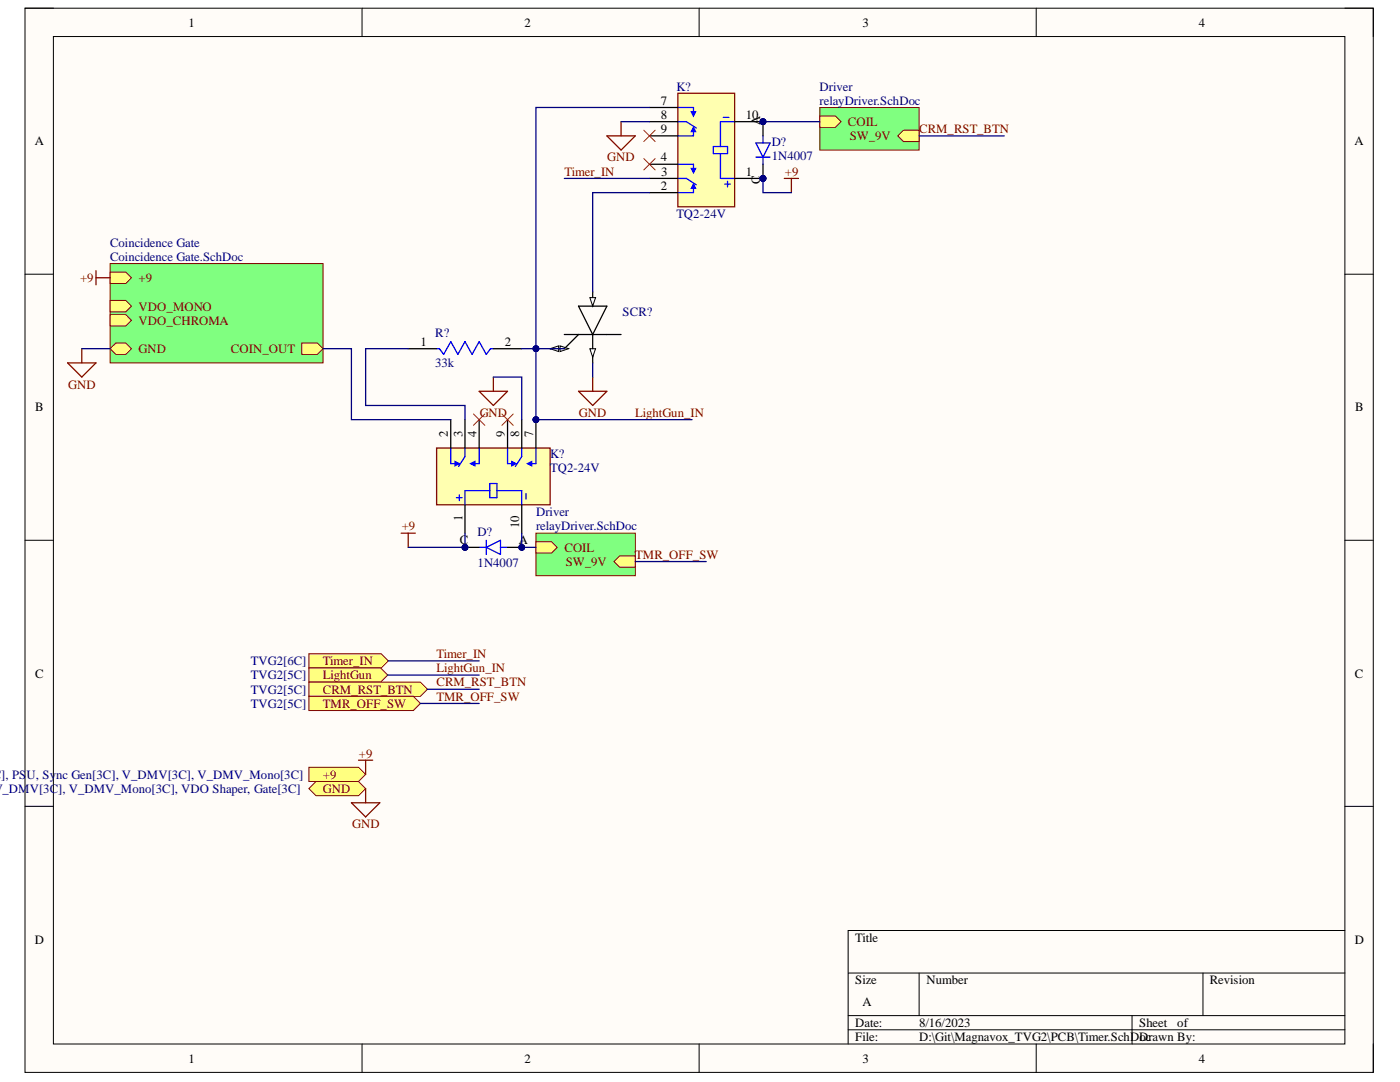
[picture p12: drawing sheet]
<svg xmlns="http://www.w3.org/2000/svg" width="279mm" height="216mm" viewBox="0 0 279 216" stroke-linecap="round" stroke-linejoin="round" font-family="sans-serif">
<path d="M5 1.6h269.1v212.4h-269.1z" fill-rule="evenodd" fill="#fffcf8"/>
<path d="M5 1.6h269.1v212.4h-269.1z" fill="none" stroke="#000" stroke-width=".2"/>
<path d="M10.7 7.3h257.7v201h-257.7z" fill-rule="evenodd" fill="#fffcf8"/>
<g fill="none" stroke="#000" stroke-width=".2">
<path d="M5 1.6h5.7M10.7 7.3h257.7v201h-257.7zM72.3 1.6v5.7M139.5 1.6v5.7M206.8 1.6v5.7M268.4 1.6h5.7v5.7M5 54.7h5.7M268.4 54.7h5.7M5 107.8h5.7M268.4 107.8h5.7M5 160.9h5.7M268.4 160.9h5.7"/>
<path d="M169.3 194.2h99.1M183.4 194.2v8.5M240.1 194.2v8.5M268.4 185.7h-99.1v22.6M72.3 208.3v5.7M139.5 208.3v5.7M169.3 202.7h99.1M169.3 205.5h99.1M206.8 208.3v5.7M225.9 202.7v5.6M274.1 208.3v5.7"/>
</g>
<path d="M22 52.6h42.5v19.8h-42.5z" fill-rule="evenodd" fill="#80ff80"/>
<path d="M22 52.6h42.5v19.8h-42.5z" fill="none" stroke="#800000" stroke-width=".2"/>
<path d="M22 60h3.1l1.1 1.1-1.1 1.1h-3.1z" fill-rule="evenodd" fill="#ffff80"/>
<path d="M22 60h3.1l1.1 1.1-1.1 1.1h-3.1z" fill="none" stroke="#800000" stroke-width=".2"/>
<path d="M22 62.8h3.1l1.1 1.1-1.1 1.2h-3.1z" fill-rule="evenodd" fill="#ffff80"/>
<path d="M22 62.8h3.1l1.1 1.1-1.1 1.2h-3.1z" fill="none" stroke="#800000" stroke-width=".2"/>
<path d="M60.2 68.4h3.1l1.2 1.2-1.2 1.1h-3.1z" fill-rule="evenodd" fill="#ffff80"/>
<path d="M60.2 68.4h3.1l1.2 1.2-1.2 1.1h-3.1z" fill="none" stroke="#800000" stroke-width=".2"/>
<path d="M22 54.3h3.1l1.1 1.1-1.1 1.2h-3.1z" fill-rule="evenodd" fill="#ffff80"/>
<path d="M22 54.3h3.1l1.1 1.1-1.1 1.2h-3.1z" fill="none" stroke="#800000" stroke-width=".2"/>
<path d="M22 69.6l1.1-1.2h2l1.1 1.2-1.1 1.1h-2z" fill-rule="evenodd" fill="#ffff80"/>
<path d="M22 69.6l1.1-1.2h2l1.1 1.2-1.1 1.1h-2z" fill="none" stroke="#800000" stroke-width=".2"/>
<path d="M19.2 54v2.8M19.2 55.4h2.8M13.5 72.4h5.7l-2.9 2.8zM16.3 69.6v2.8" fill="none" stroke="#800000" stroke-width=".25"/>
<path d="M118.3 58.3v2.8" fill="none" stroke="#000" stroke-width=".25"/>
<path d="M117.7 59.4h1.2l-.6 1.7z" fill="#f8fcff"/>
<path d="M117.7 59.4h1.2l-.6 1.7z" fill="none" stroke="#000" stroke-width=".2"/>
<path d="M118.3 69.6v2.8" fill="none" stroke="#000" stroke-width=".25"/>
<path d="M117.7 69.6h1.2l-.6 1.7z" fill="#f8fcff"/>
<path d="M117.7 69.6h1.2l-.6 1.7z" fill="none" stroke="#000" stroke-width=".2"/>
<path d="M109.8 69.6h2.8" fill="none" stroke="#000" stroke-width=".25"/>
<path d="M109.8 69.6l1.7-.6v1.1z" fill="#f8fcff"/>
<path d="M109.8 69.6l1.7-.6v1.1z" fill="none" stroke="#000" stroke-width=".2"/>
<path d="M111.8 69l1.7 .6-1.7 .5z" fill="#f8fcff"/>
<path d="M111.8 69l1.7 .6-1.7 .5z" fill="none" stroke="#000" stroke-width=".2"/>
<path d="M112.6 66.7h11.4M115.5 61.1h5.6l-2.8 5.6zM115.5 66.7l-2.9 2.9M118.3 66.7v2.9" fill="none" stroke="#000" stroke-width=".25"/>
<path d="M135.3 18.6h11.3v22.7h-11.3z" fill-rule="evenodd" fill="#ffffb0"/>
<path d="M135.3 18.6h11.3v22.7h-11.3z" fill="none" stroke="#800000" stroke-width=".25"/>
<path d="M135.3 35.6h1.7l2 1.3M135.3 24.3h1.7l2 1.3M135.3 21.4h3.1v1.2M135.3 32.8h3.1v1.1M138.4 26v1.1h-3.1M138.4 37.3v1.1h-3.1M142.4 29.2h2.8v1.5h-2.8zM143.8 30.7v4.9h2.8M144.3 23.4h1.2M144.6 36.7h1.2M145.2 36.2v1.1M146.6 24.3h-2.8v4.9" fill="none" stroke="#00f" stroke-width=".25"/>
<path d="M138.4 25.4l.4 .9h-.8z" fill="#00f"/>
<path d="M138.4 25.4l.4 .9h-.8z" fill="none" stroke="#00f" stroke-width=".25"/>
<path d="M138 22.3h.8l-.4 .8z" fill="#00f"/>
<path d="M138 22.3h.8l-.4 .8z" fill="none" stroke="#00f" stroke-width=".25"/>
<path d="M138.4 36.7l.4 .9h-.8z" fill="#00f"/>
<path d="M138.4 36.7l.4 .9h-.8z" fill="none" stroke="#00f" stroke-width=".25"/>
<path d="M138 33.6h.8l-.4 .9z" fill="#00f"/>
<path d="M138 33.6h.8l-.4 .9zM87.1 69.6h.6l.8 1.1 1.5-2.5 1.4 2.5 1.4-2.5 1.4 2.5 1.4-2.5 1.4 2.5 .9-1.1h.6" fill="none" stroke="#00f" stroke-width=".25"/>
<path d="M129.6 35.6h5.7M129.6 24.3h5.7M129.6 38.4h5.7M129.6 32.8h5.7M129.6 27.1h5.7M129.6 21.4h5.7M146.6 35.6h5.7M146.6 24.3h5.7M81.5 69.6h5.6M98.5 69.6h5.6" fill="none" stroke="#000" stroke-width=".25"/>
<path d="M121.1 27.1h5.7l-2.8 2.8zM124 24.3v2.8" fill="none" stroke="#800000" stroke-width=".25"/>
<path d="M87.1 89.4h22.7v11.3h-22.7z" fill-rule="evenodd" fill="#ffffb0"/>
<path d="M87.1 89.4h22.7v11.3h-22.7z" fill="none" stroke="#800000" stroke-width=".25"/>
<path d="M90 89.4v3.1h1.1M91.1 99.3h1.1M91.7 98.7v1.2M92.8 89.4v1.7l-1.3 2M95.6 89.4v3.1h-1.1M97.8 97.9h-5v2.8M97.8 96.5h1.4v2.8h-1.4zM99.2 97.9h4.9v2.8M101.3 89.4v3.1h1.1M104.1 89.4v1.7l-1.3 2M105 98.5v1.1M107 89.4v3.1h-1.2" fill="none" stroke="#00f" stroke-width=".25"/>
<path d="M102.1 92.1l.9 .4-.9 .4z" fill="#00f"/>
<path d="M102.1 92.1l.9 .4-.9 .4z" fill="none" stroke="#00f" stroke-width=".25"/>
<path d="M105.3 92.5l.8-.4v.8z" fill="#00f"/>
<path d="M105.3 92.5l.8-.4v.8z" fill="none" stroke="#00f" stroke-width=".25"/>
<path d="M90.8 92.1l.9 .4-.9 .4z" fill="#00f"/>
<path d="M90.8 92.1l.9 .4-.9 .4z" fill="none" stroke="#00f" stroke-width=".25"/>
<path d="M93.9 92.5l.9-.4v.8z" fill="#00f"/>
<path d="M93.9 92.5l.9-.4v.8z" fill="none" stroke="#00f" stroke-width=".25"/>
<path d="M90 83.7v5.7M92.8 83.7v5.7M95.6 83.7v5.7M101.3 83.7v5.7M104.1 83.7v5.7M92.8 100.7v5.7M104.1 100.7v5.7" fill="none" stroke="#000" stroke-width=".25"/>
<path d="M95.6 78.1h5.7l-2.8 2.8zM98.5 75.2v2.9M115.5 78.1h5.6l-2.8 2.8zM118.3 75.2v2.9" fill="none" stroke="#800000" stroke-width=".25"/>
<path d="M128.5 31.6l2.2 2.3M128.5 26l2.2 2.2M130.7 31.6l-2.2 2.3M130.7 26l-2.2 2.2M94.5 82.6l2.3 2.3M96.8 82.6l-2.3 2.3M100.2 82.6l2.2 2.3M102.4 82.6l-2.2 2.3" fill="none" stroke="#f00" stroke-width=".2"/>
<path d="M107 106.4h19.8v8.5h-19.8z" fill-rule="evenodd" fill="#80ff80"/>
<path d="M107 106.4h19.8v8.5h-19.8z" fill="none" stroke="#800000" stroke-width=".2"/>
<path d="M107 108.1h3.1l1.1 1.1-1.1 1.2h-3.1z" fill-rule="evenodd" fill="#ffff80"/>
<path d="M107 108.1h3.1l1.1 1.1-1.1 1.2h-3.1z" fill="none" stroke="#800000" stroke-width=".2"/>
<path d="M123.7 110.9h3.1v2.3h-3.1l-1.2-1.1z" fill-rule="evenodd" fill="#ffff80"/>
<path d="M123.7 110.9h3.1v2.3h-3.1l-1.2-1.1z" fill="none" stroke="#800000" stroke-width=".2"/>
<circle cx="104.1" cy="109.2" r=".57" fill="#000080"/>
<circle cx="104.1" cy="109.2" r=".57" fill="none" stroke="#000080" stroke-width=".2"/>
<circle cx="92.8" cy="109.2" r=".57" fill="#000080"/>
<circle cx="92.8" cy="109.2" r=".57" fill="none" stroke="#000080" stroke-width=".2"/>
<path d="M95.6 109.2h1.4M97 109.2l2.9-1.4v2.8zM97 107.8v2.8M99.9 109.2h1.4" fill="none" stroke="#00f" stroke-width=".25"/>
<path d="M101.3 109.2h2.8" fill="none" stroke="#000" stroke-width=".25"/>
<circle cx="104.1" cy="109.2" r=".57" fill="#000080"/>
<circle cx="104.1" cy="109.2" r=".57" fill="none" stroke="#000080" stroke-width=".2"/>
<path d="M92.8 109.2h2.8" fill="none" stroke="#000" stroke-width=".25"/>
<circle cx="92.8" cy="109.2" r=".57" fill="#000080"/>
<circle cx="92.8" cy="109.2" r=".57" fill="none" stroke="#000080" stroke-width=".2"/>
<path d="M80.1 106.4h2.8M81.5 106.4v2.8" fill="none" stroke="#800000" stroke-width=".25"/>
<path d="M150.9 28.5h2.8l-1.4 2.9zM152.3 27.1v1.4" fill="none" stroke="#00f" stroke-width=".25"/>
<path d="M163.6 21.5h19.8v8.4h-19.8z" fill-rule="evenodd" fill="#80ff80"/>
<path d="M163.6 21.5h19.8v8.4h-19.8z" fill="none" stroke="#800000" stroke-width=".2"/>
<path d="M163.6 23.1h3.1l1.2 1.2-1.2 1.1h-3.1z" fill-rule="evenodd" fill="#ffff80"/>
<path d="M163.6 23.1h3.1l1.2 1.2-1.2 1.1h-3.1z" fill="none" stroke="#800000" stroke-width=".2"/>
<path d="M179.2 27.1l1.1-1.1h3.1v2.2h-3.1z" fill-rule="evenodd" fill="#ffff80"/>
<path d="M179.2 27.1l1.1-1.1h3.1v2.2h-3.1z" fill="none" stroke="#800000" stroke-width=".2"/>
<path d="M156.5 35.6h2.9M157.9 35.6v2.8" fill="none" stroke="#800000" stroke-width=".25"/>
<path d="M61.6 130.5h14.5l1.4 1.4-1.4 1.4h-14.5z" fill-rule="evenodd" fill="#ffff80"/>
<path d="M61.6 130.5h14.5l1.4 1.4-1.4 1.4h-14.5z" fill="none" stroke="#800000" stroke-width=".2"/>
<path d="M61.6 133.3h14.4l1.4 1.4-1.4 1.4h-14.4z" fill-rule="evenodd" fill="#ffff80"/>
<path d="M61.6 133.3h14.4l1.4 1.4-1.4 1.4h-14.4z" fill="none" stroke="#800000" stroke-width=".2"/>
<path d="M61.6 136.1h22.3l1.4 1.4-1.4 1.4h-22.3z" fill-rule="evenodd" fill="#ffff80"/>
<path d="M61.6 136.1h22.3l1.4 1.4-1.4 1.4h-22.3z" fill="none" stroke="#800000" stroke-width=".2"/>
<path d="M61.6 138.9h20.9l1.4 1.5-1.4 1.4h-20.9z" fill-rule="evenodd" fill="#ffff80"/>
<path d="M61.6 138.9h20.9l1.4 1.5-1.4 1.4h-20.9z" fill="none" stroke="#800000" stroke-width=".2"/>
<path d="M61.6 153.1h10l1.4 1.4-1.4 1.4h-10z" fill-rule="evenodd" fill="#ffff80"/>
<path d="M61.6 153.1h10l1.4 1.4-1.4 1.4h-10z" fill="none" stroke="#800000" stroke-width=".2"/>
<path d="M61.6 157.4l1.5-1.5h8.5l1.4 1.5-1.4 1.4h-8.5z" fill-rule="evenodd" fill="#ffff80"/>
<path d="M61.6 157.4l1.5-1.5h8.5l1.4 1.5-1.4 1.4h-8.5z" fill="none" stroke="#800000" stroke-width=".2"/>
<path d="M112.6 35.6h17M124 24.3h5.6M129.6 38.4h-11.3v19.9M16.3 69.6h5.7M81.5 69.6h-8.5v11.3h19.8v2.8M98.5 75.2h5.6v8.5M107 69.6h5.6M118.3 72.4v2.8" fill="none" stroke="#000080" stroke-width=".25"/>
<circle cx="107" cy="69.6" r=".57" fill="#000080"/>
<circle cx="107" cy="69.6" r=".57" fill="none" stroke="#000080" stroke-width=".2"/>
<path d="M129.6 21.4h-22.6v48.2" fill="none" stroke="#000080" stroke-width=".25"/>
<circle cx="107" cy="69.6" r=".57" fill="#000080"/>
<circle cx="107" cy="69.6" r=".57" fill="none" stroke="#000080" stroke-width=".2"/>
<path d="M107 69.6v14.1" fill="none" stroke="#000080" stroke-width=".25"/>
<circle cx="107" cy="69.6" r=".57" fill="#000080"/>
<circle cx="107" cy="69.6" r=".57" fill="none" stroke="#000080" stroke-width=".2"/>
<path d="M104.1 69.6h2.9" fill="none" stroke="#000080" stroke-width=".25"/>
<circle cx="107" cy="69.6" r=".57" fill="#000080"/>
<circle cx="107" cy="69.6" r=".57" fill="none" stroke="#000080" stroke-width=".2"/>
<path d="M64.5 69.6h5.6v14.1h19.9M107 83.7h31.1M104.1 106.4v2.8h2.9" fill="none" stroke="#000080" stroke-width=".25"/>
<circle cx="104.1" cy="109.2" r=".57" fill="#000080"/>
<circle cx="104.1" cy="109.2" r=".57" fill="none" stroke="#000080" stroke-width=".2"/>
<path d="M92.8 106.4v2.8" fill="none" stroke="#000080" stroke-width=".25"/>
<circle cx="92.8" cy="109.2" r=".57" fill="#000080"/>
<circle cx="92.8" cy="109.2" r=".57" fill="none" stroke="#000080" stroke-width=".2"/>
<path d="M81.5 109.2h11.3" fill="none" stroke="#000080" stroke-width=".25"/>
<circle cx="92.8" cy="109.2" r=".57" fill="#000080"/>
<circle cx="92.8" cy="109.2" r=".57" fill="none" stroke="#000080" stroke-width=".2"/>
<path d="M152.3 35.6v2.8h5.6M152.3 24.3h11.3M183.4 27.1h17M126.8 112.1h14.1M77.4 134.7h18.2M77.5 131.9h18.1M85.3 137.5h10.3M83.9 140.4h11.7" fill="none" stroke="#000080" stroke-width=".25"/>
<path d="M71.6 151.7h2.8M73 151.7v2.8M73 157.4v2.8M70.1 160.2h5.7l-2.8 2.8z" fill="none" stroke="#800000" stroke-width=".25"/>
<text font-size="6.7" fill="#000080" x="106.2" y="87.9">PIK?07</text>
<g font-size="3.9" fill="#000080">
<text x="151.7" y="26.3">PID?0A</text>
<text x="151.7" y="34.8">PID?0C</text>
</g>
<g font-size="2.5">
<text x="37.6" y="5.3">1</text>
<text x="104.7" y="5.3">2</text>
<text x="172.1" y="5.3">3</text>
<text x="239.3" y="5.3">4</text>
<text x="131.9" y="23.8">8</text>
<text x="131.9" y="20.9">7</text>
<text x="148.9" y="23.8">10</text>
<text x="6.9" y="29">A</text>
<text x="131.9" y="26.5">9</text>
<text x="151.7" y="24.9" transform="rotate(-90 151.7 24.9)">A</text>
<text x="270.3" y="29">A</text>
<text x="131.9" y="32.2">4</text>
<text x="131.9" y="35.1">3</text>
<text x="148.9" y="35.1">1</text>
<text x="131.9" y="37.9">2</text>
<text x="151.7" y="36.7" transform="rotate(-90 151.7 36.7)">C</text>
<text x="83.9" y="69">1</text>
<text x="100.7" y="69">2</text>
<text x="7" y="82.1">B</text>
<text x="270.5" y="82.1">B</text>
<text x="89.4" y="87.2" transform="rotate(-90 89.4 87.2)">2</text>
<text x="92.3" y="87.2" transform="rotate(-90 92.3 87.2)">3</text>
<text x="95.1" y="87.2" transform="rotate(-90 95.1 87.2)">4</text>
<text x="100.7" y="87.2" transform="rotate(-90 100.7 87.2)">9</text>
<text x="103.6" y="87.2" transform="rotate(-90 103.6 87.2)">8</text>
<text x="106.4" y="87.2" transform="rotate(-90 106.4 87.2)">7</text>
<text x="92.3" y="104" transform="rotate(-90 92.3 104)">1</text>
<text x="103.6" y="105.4" transform="rotate(-90 103.6 105.4)">10</text>
<text x="91.8" y="108.6">C</text>
<text x="103.5" y="108.6">A</text>
<text x="7" y="135.2">C</text>
<text x="270.4" y="135.2">C</text>
<text x="6.9" y="188.3">D</text>
<text x="170.7" y="187.9">Title</text>
<text x="270.4" y="188.3">D</text>
<text x="170.7" y="196.4">Size</text>
<text x="184.9" y="196.4">Number</text>
<text x="241.5" y="196.4">Revision</text>
<text x="172.1" y="200.7">A</text>
<text x="170.7" y="204.9">Date:</text>
<text x="170.7" y="207.7">File:</text>
<text x="183.4" y="204.9">8/16/2023</text>
<text x="183.4" y="207.7">D:\Git\Magnavox_TVG2\PCB\Timer.SchDDrawn By:</text>
<text x="227.3" y="204.9">Sheet</text>
<text x="227.4" y="207.7">oc</text>
<text x="235" y="204.9">of</text>
<text x="37.6" y="212">1</text>
<text x="104.7" y="212">2</text>
<text x="172.1" y="212">3</text>
<text x="239.3" y="212">4</text>
</g>
<g font-size="2.5" fill="#000080">
<text x="135" y="18.1">K?</text>
<text x="163.6" y="18.1">Driver</text>
<text x="163.6" y="20.9">relayDriver.SchDoc</text>
<text x="154" y="29.1">D?</text>
<text x="154" y="32">1N4007</text>
<text x="135" y="43.5">TQ2-24V</text>
<text x="22" y="49.2">Coincidence Gate</text>
<text x="22" y="52">Coincidence Gate.SchDoc</text>
<text x="124.2" y="63.1">SCR?</text>
<text x="86.9" y="67.3">R?</text>
<text x="86.9" y="73.3">33k</text>
<text x="109.8" y="91.4">K?</text>
<text x="109.8" y="94.2">TQ2-24V</text>
<text x="95.3" y="106.9">D?</text>
<text x="107" y="103">Driver</text>
<text x="107" y="105.8">relayDriver.SchDoc</text>
<text x="95.3" y="113.2">1N4007</text>
<text x="50.1" y="132.7">TVG2[6C]</text>
<text x="50.1" y="135.5">TVG2[5C]</text>
<text x="50.1" y="138.4">TVG2[5C]</text>
<text x="50.1" y="141.2">TVG2[5C]</text>
<text x=".2" y="155.4">], PS</text>
<text x="5.3" y="155.4">U, Sync Gen[3C], V_DMV[3C], V_DMV_Mono[3C]</text>
<text x=".5" y="158.2">_DMV[3C], V_DMV_Mono[3C], VDO Shaper, Gate[3C]</text>
</g>
<g font-size="2.5" fill="#800000">
<text x="169.2" y="25.1">COIL</text>
<text x="169.6" y="28">SW_9V</text>
<text x="183.4" y="26.5">CRM_RST_BTN</text>
<text x="112.7" y="35.1">Timer_IN</text>
<text x="121.2" y="32.2">GND</text>
<text x="156.6" y="35.1">+9</text>
<text x="16" y="56.3">+9</text>
<text x="27.7" y="56.3">+9</text>
<text x="27.7" y="62">VDO_MONO</text>
<text x="27.7" y="64.8">VDO_CHROMA</text>
<text x="27.7" y="70.4">GND</text>
<text x="46.1" y="70.4">COIN_OUT</text>
<text x="13.6" y="77.5">GND</text>
<text x="95.7" y="83.2">GND</text>
<text x="115.5" y="83.2">GND</text>
<text x="126.8" y="83.2">LightGun_IN</text>
<text x="80.2" y="105.8">+9</text>
<text x="112.7" y="110.1">COIL</text>
<text x="112.9" y="112.9">SW_9V</text>
<text x="126.8" y="111.5">TMR_OFF_SW</text>
<text x="87.1" y="131.3">Timer_IN</text>
<text x="64.4" y="132.7">Timer_IN</text>
<text x="64.4" y="135.5">LightGun</text>
<text x="87.1" y="134.2">LightGun_IN</text>
<text x="87.1" y="137">CRM_RST_BTN</text>
<text x="64.4" y="138.4">CRM_RST_BTN</text>
<text x="64.4" y="141.2">TMR_OFF_SW</text>
<text x="87.1" y="139.8">TMR_OFF_SW</text>
<text x="64.4" y="155.4">+9</text>
<text x="71.6" y="151.2">+9</text>
<text x="64.4" y="158.2">GND</text>
<text x="70.3" y="165.3">GND</text>
</g>
</svg>
